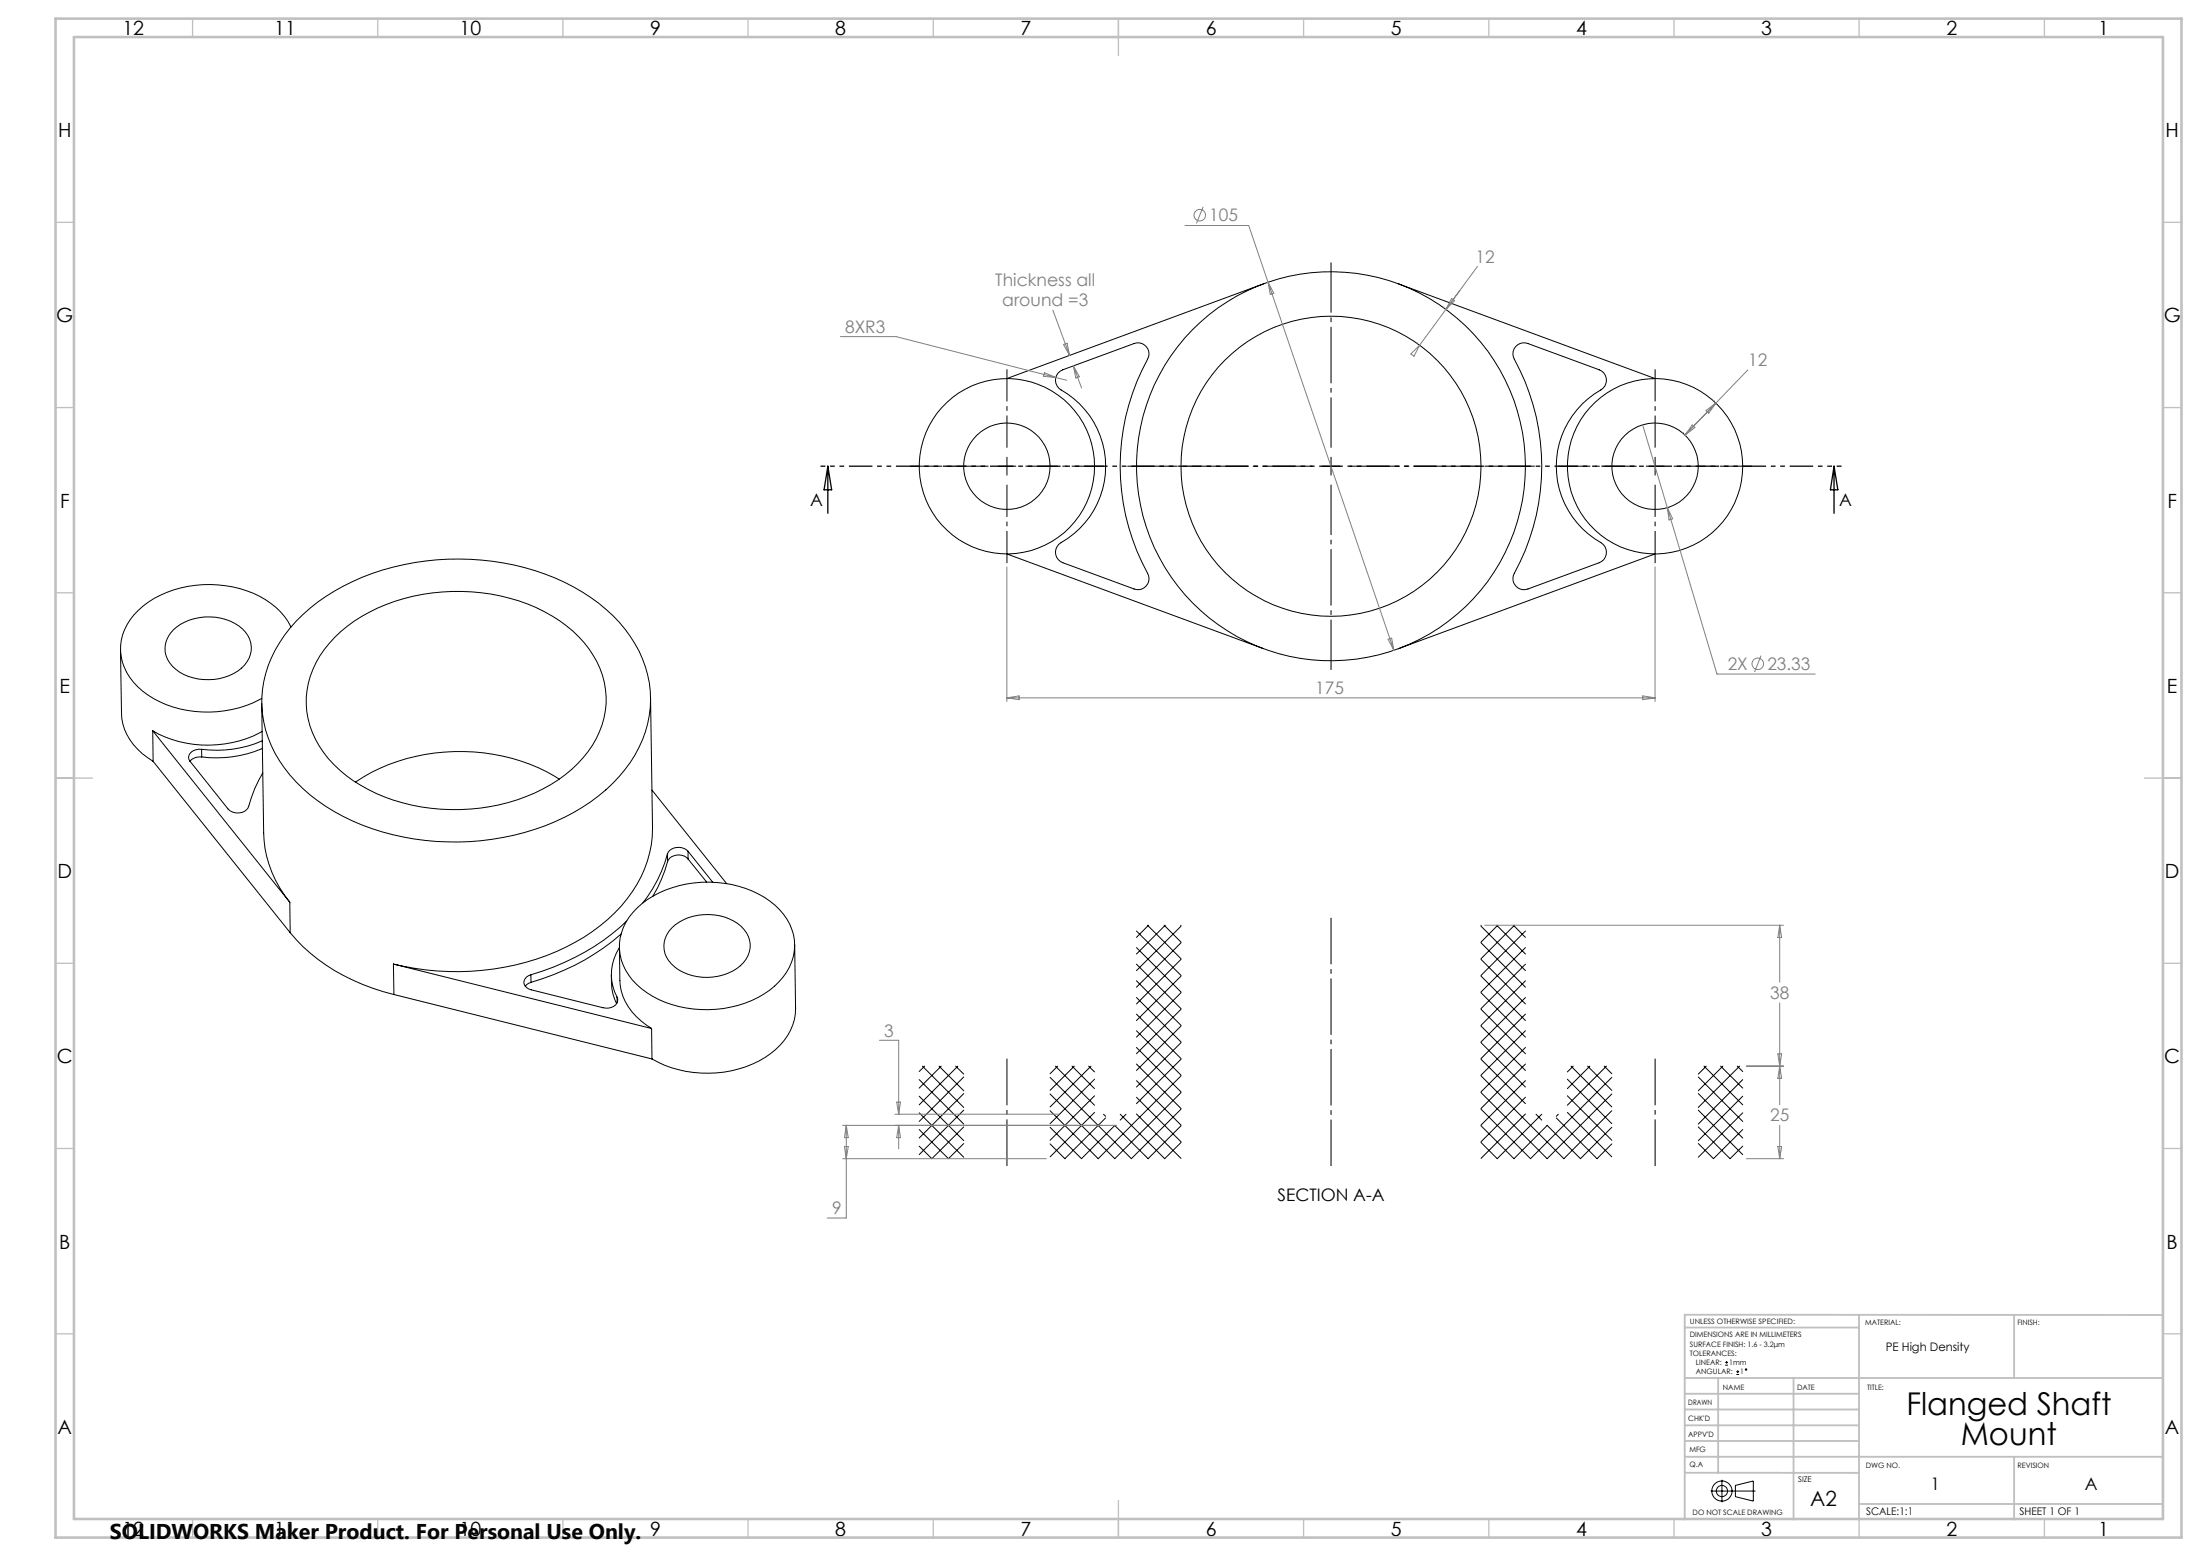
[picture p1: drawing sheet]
<svg xmlns="http://www.w3.org/2000/svg" width="594mm" height="420mm" viewBox="0 0 594 420" stroke-linecap="round" stroke-linejoin="round" font-family="sans-serif">
<g fill="none" stroke="#000" stroke-width=".27">
<path d="M341.2 76.6l-69.3 25.6M377.5 76.6l69.4 25.6M409.2 93.6a2.91 2.91 0 0 1 3.3-.9l19.3 7.1a3 3 0 0 1 1.9 2.6 3 3 0 0 1-1.5 2.9 23.8 23.8 0 0 0 .6 41.6 3 3 0 0 1-1 5l-19.3 7.1a2.99 2.99 0 0 1-3.3-.9 2.99 2.99 0 0 1-.3-3.4 60.4 60.4 0 0 0-.3-58.4 2.86 2.86 0 0 1 .6-2.7zM285.7 100.7l1.2-.9 19.3-7.1a2.98 2.98 0 0 1 3.3 .9 2.98 2.98 0 0 1 .3 3.4 60.4 60.4 0 0 0 .3 58.4 2.99 2.99 0 0 1-3.9 3.6l-19.3-7.1a3 3 0 0 1-1.9-2.6 3 3 0 0 1 1.5-2.8 23.8 23.8 0 0 0-.6-41.7 2.98 2.98 0 0 1-.2-4.1zM271.9 149.5l69.3 25.6M446.9 149.5l-69.4 25.6M32.5 175.3l.3 17.2a15.8 15.8 0 0 0 8.5 13M46.8 170.1a14.5 14.5 0 0 1 18.6-.4 7 7 0 0 1-1.2 11.4 14.7 14.7 0 0 1-17.6-1.2 6.7 6.7 0 0 1 .2-9.8zM78.6 169.2a20.4 20.4 0 0 0-13.9-10.3 30.1 30.1 0 0 0-26 4.7 14.3 14.3 0 0 0-5.6 15.2 18.9 18.9 0 0 0 11.8 11.4 31.2 31.2 0 0 0 25.8-1.7M80 167.6a56.7 56.7 0 0 1 31.9-15.7 67.3 67.3 0 0 1 45.4 7.9 37 37 0 0 1 17.6 22.4 30 30 0 0 1-7.8 27.4 54.9 54.9 0 0 1-31.2 16.4 67.7 67.7 0 0 1-45.7-6.9 38.2 38.2 0 0 1-18.5-22 29.8 29.8 0 0 1 6.7-27.6zM90.4 172a45.2 45.2 0 0 1 29-12.2 49.5 49.5 0 0 1 33.5 9.1 24.9 24.9 0 0 1 10.5 23 26.9 26.9 0 0 1-10.8 17.2 51.3 51.3 0 0 1-41.4 8.2 40 40 0 0 1-23.9-14.2 22.7 22.7 0 0 1 1.6-29.4zM41.2 197.3a30.6 30.6 0 0 0 29.6 .1"/>
<path d="M41.2 197.3l.1 8.2M41.2 197.3l37 46.2M70.7 189.8l.5 35a30.6 30.6 0 0 0 7 18.7M70.8 200a31.4 31.4 0 0 1-16.4 2.3M175.6 188.3l.6 35a31.9 31.9 0 0 1-10.3 23.1 58.9 58.9 0 0 1-35.7 15.5 70.7 70.7 0 0 1-24-1.7M41.3 205.5l37.1 46.3M54.4 202.3a2.91 2.91 0 0 0-3.5 2.2l.4 1 10.3 12.9a3.4 3.4 0 0 0 5.5-.8 35.2 35.2 0 0 1 3.8-9M54.4 202.3l.1 2M54.5 204.3a3.6 3.6 0 0 0-3.2 1.2M70.8 202a31.2 31.2 0 0 1-16.3 2.3M151 210.3a52.4 52.4 0 0 0-50.6-1.9l-4.4 2.7M176 213.3l20.2 25.2"/>
<path d="M180.2 230.5a36.5 36.5 0 0 1-6.6 13.2M180.2 230.5v2.1M180.2 232.6a37.4 37.4 0 0 1-3.9 9.3M185.8 229.8a3.5 3.5 0 0 0-5.6 .7M185.8 231.9a3.4 3.4 0 0 0-5.6 .7M185.8 229.8l6.6 8.3M185.8 231.9l5 6.2M185.8 229.8v2.1M78.2 243.5l.2 8.3M78.4 251.8a51.2 51.2 0 0 0 28 16.6M167.3 255.7l.1 8.9a16 16 0 0 0 8.5 13M167.3 255.8a13 13 0 0 0-.7 13.4"/>
<path d="M167.7 252.1a61.8 61.8 0 0 1-24.3 13.1M169.2 248.7a62.3 62.3 0 0 1-25.9 14.4M172 245.1a29.3 29.3 0 0 1 27.5-5.9 21.2 21.2 0 0 1 13.7 10.2 13.8 13.8 0 0 1-4.1 16.8 29.9 29.9 0 0 1-25.8 5.5 22.1 22.1 0 0 1-14.4-9.8 13.5 13.5 0 0 1 3.1-16.8zM181.5 250.4a14.6 14.6 0 0 1 18.6-.4 7 7 0 0 1-1.2 11.5 14.5 14.5 0 0 1-17.6-1.3 6.7 6.7 0 0 1 .2-9.8zM214.6 255l.2 17.2a15.1 15.1 0 0 1-6.8 12.3 30.4 30.4 0 0 1-32 1.3M306.8 255.8l12.1 12M306.8 251.3l12.1 12M309.8 249.7l9.1 9.1M310.1 249.7l-3.3 3.3M314.3 249.7l4.6 4.6M314.6 249.7l-7.8 7.8M318.8 249.7l.1 .1"/>
<path d="M318.9 250l-12.1 12M318.9 254.5l-12.1 12M318.9 259l-12.1 12M399.9 259l12 12M399.9 254.5l12 12M399.9 250l12 12M399.9 249.7v.1M404.1 249.7l7.8 7.8M404.4 249.7l-4.5 4.6M408.6 249.7l3.3 3.3M408.9 249.7l-9 9.1M411.9 251.3l-12 12"/>
<path d="M411.9 255.8l-12 12M106.2 260.2l.2 8.2M106.2 260.2l69.7 17.4M106.4 268.4l69.6 17.4M143.3 263.1a2.03 2.03 0 0 0-1.9 2.1 2.03 2.03 0 0 0 2 2l19.4 4.8a2.88 2.88 0 0 0 4-2.3l-.2-.5M143.3 263.1l.1 2.1M143.4 265.2l-.7 .2-.9 .8M165.1 263.2v2.1a12.6 12.6 0 0 0 1.4 5.6M166.6 269.2v1.5M175.9 277.6l.1 8.2M306.8 278.2l12.1 12M306.8 273.7l12.1 12"/>
<path d="M306.8 269.3l12.1 12M306.8 264.7l12.1 12.1M306.8 260.3l12.1 12M318.9 263.5l-12.1 12M318.9 268l-12.1 11.9M318.9 272.4l-12.1 12M318.9 276.9l-12.1 12M399.9 276.9l12 12M399.9 272.4l12 12M399.9 268l12 11.9M399.9 263.5l12 12M411.9 260.3l-12 12"/>
<path d="M411.9 264.7l-12 12.1M411.9 269.3l-12 12M411.9 273.7l-12 12M411.9 278.2l-12 12M248.2 295.9l12 12M248.2 291.4l12 12M249.1 287.8l11.1 11.1M249.7 287.8l-1.5 1.4M253.5 287.8l6.7 6.6M254.1 287.8l-5.9 5.9M258 287.8l2.2 2.1M258.6 287.8l-10.4 10.4"/>
<path d="M260.2 290.7l-12 12M260.2 295.2l-12 12M260.2 299.7l-12 12M283.5 290.8l22 22 13.4-13.4M285 287.8l10.5 10.5M285.6 287.8l-2.1 2M289.5 287.8l6 6M290.1 287.8l-6.6 6.5M293.9 287.8l1.6 1.5M294.6 287.8l-11.1 11M295.5 291.3l-12 12M295.5 295.8l-12 12"/>
<path d="M306.8 296.2l12.1 12M306.8 291.7l12.1 12M306.8 287.2l12.1 12M306.8 282.7l12.1 12M318.9 281.4l-12.1 12M318.9 285.9l-12.1 12M318.9 290.4l-22.4 22.4-13-13M318.9 294.9l-17.9 17.9-17.5-17.5M399.9 294.9l17.8 17.9 17.5-17.5M399.9 290.4l22.3 22.4 13-13M399.9 285.9l12 12M399.9 281.4l12 12"/>
<path d="M411.9 282.7l-12 12M411.9 287.2l-12 12M411.9 291.7l-12 12M411.9 296.2l-12 12M423.2 295.8l12 12M423.2 291.3l12 12M424.2 287.8l11 11M424.8 287.8l-1.6 1.5M428.7 287.8l6.5 6.5M429.3 287.8l-6.1 6M433.1 287.8l2.1 2M433.7 287.8l-10.5 10.5"/>
<path d="M435.2 290.8l-22 22-13.3-13.4M458.5 299.7l12 12M458.5 295.2l12 12M458.5 290.7l12 12M460.1 287.8l10.4 10.4M460.7 287.8l-2.2 2.1M464.6 287.8l5.9 5.9M465.2 287.8l-6.7 6.6M469.1 287.8l1.4 1.4M469.7 287.8l-11.2 11.1M470.5 291.4l-12 12M470.5 295.9l-12 12"/>
<path d="M248.2 304.9l7.9 7.9 4.1-4.1M248.2 300.4l12 12M260.2 304.2l-8.6 8.6-3.4-3.4M295.5 300.3l-12 12M298 300.8l.5 .5M298.5 301.7l-11 11.1-4-4M301 303.8l9 9 8.9-8.9M301 303.8l-9 9-8.5-8.5M302.5 300.8l12 12 4.4-4.4M304 300.8l-1.6 1.5M306.8 300.7l12.1 12M399.9 303.9l8.9 8.9 9-9 8.9 9 8.5-8.5"/>
<path d="M411.9 300.7l-12 12M414.7 300.8l1.6 1.5M416.3 300.8l-12.1 12-4.3-4.4M420.2 301.7l11 11.1 4-4M420.8 300.8l-.6 .5M423.2 300.3l12 12M458.5 304.2l8.6 8.6 3.4-3.4M470.5 300.4l-12 12M470.5 304.9l-7.9 7.9-4.1-4.1M465.8 368.5h.7M465.8 367.8h.7M466.2 367.4v.7"/>
<path d="M468.8 371h.7M468.8 370.3h.7M469.2 369.9v.7M464.9 399.4v6.1M461.9 402.5h12.1M468.6 400.9l4.8-1.1v5.4l-4.8-1.2z"/>
<circle cx="271.9" cy="125.9" r="23.7"/>
<circle cx="271.9" cy="125.9" r="11.7"/>
<circle cx="359.4" cy="125.8" r="52.5"/>
<circle cx="359.4" cy="125.9" r="40.5"/>
<circle cx="446.9" cy="125.8" r="23.7"/>
<circle cx="446.9" cy="125.9" r="11.7"/>
<circle cx="471.4" cy="369.7" r=".19"/>
<circle cx="464.9" cy="402.5" r="2.73"/>
<circle cx="464.9" cy="402.5" r="1.52"/>
</g>
<g fill="none" stroke="#808080" stroke-width=".27">
<path d="M324.8 55.9l-1.8 4.4M319.9 60.9h17.2l5.3 15.3M342.4 76.2l33.9 99.3M342.4 76.2l1.5 2.9-.9 .4zM394.2 78.4l-3.8 5.1M398.9 71.9l-15.6 21.3M226.9 90.9h15l46.1 11.7M284.3 83.7l4.5 12.2M287.2 93l.9-.3 .7 3.2zM289.8 98.8l2.2 5.9M289.8 98.8l1.6 2.9-.9 .3zM382.5 92.6h.1"/>
<path d="M383.3 93.2l-1.5 2.9-.9-.6zM389.6 82.9h.1M391.9 80.6l.8 .6-2.3 2.3zM471.9 99.9l-17 17.6M282 100.6l3.1 1.3-3.4-.3zM443.5 114.7l20.1 67.2h26.5M454.2 116.8h.1M456.9 114.7l.7 .7-2.7 2.1zM460.6 110.8l2.7-2-1.9 2.7zM462.6 108.1h.1M450.2 137l1.4 3-1 .4zM271.9 153v36.4"/>
<path d="M446.9 153v36.4M374.8 172.6l.9-.4 .6 3.3zM475.5 177l-1.8 4.4M271.9 188.4h175M271.9 188.4l3.3-.6v1.1zM443.5 187.8l3.4 .6-3.4 .5zM400.9 249.7h80.6M480.5 249.7v15.4M480.5 249.7l.5 3.4h-1zM480.5 270.7v27.5M237.5 280.8h5.1v20M242.1 297.5h1l-.5 3.3z"/>
<path d="M471.5 287.8h10M480 284.5h1l-.5 3.3zM480.5 287.8l.5 3.3h-1zM227.5 312.8h55M227.5 303.8h73.9M228 309.5h1l-.5 3.3zM228.5 303.8l.5 3.3h-1zM228.5 303.8v25h-5.2M241.6 300.8h44.3M242.6 303.8v6.3M242.6 303.8l.5 3.3h-1zM471.5 312.8h10"/>
<path d="M480 309.5h1l-.5 3.3zM480.5 303.7v9.1"/>
<circle cx="324" cy="58.1" r="1.55"/>
<circle cx="474.6" cy="179.2" r="1.55"/>
</g>
<path d="M271.9 125.8v-2.5M271.9 125.8h-2.5M271.9 125.8v2.5M271.9 125.8h2.5M359.4 125.8v-2.5M359.4 125.8h-2.5M359.4 125.8v2.5M359.4 125.8h2.5M446.9 125.8v-2.5M446.9 125.8h-2.5M446.9 125.8v2.5M446.9 125.8h2.5" fill="none" stroke="#000" stroke-width=".27" stroke-dasharray="15.2 1.3 1.3 1.3" stroke-linecap="butt"/>
<path d="M354.4 125.8h-50M359.4 120.8v-50M359.4 130.8v50M364.4 125.8h50" fill="none" stroke="#000" stroke-width=".27" stroke-dasharray="15.2 1.3 1.3 1.3" stroke-dashoffset="1.7" stroke-linecap="butt"/>
<path d="M266.9 125.8h-21.2M271.9 120.8v-21.1M271.9 130.8v21.2M276.9 125.8h21.1M441.9 125.8h-21.2M446.9 120.8v-21.1M446.9 130.8v21.2M451.9 125.8h21.1" fill="none" stroke="#000" stroke-width=".27" stroke-dasharray="15.2 1.3 1.3 1.3" stroke-dashoffset="6.6" stroke-linecap="butt"/>
<path d="M359.4 314.7v-67" fill="none" stroke="#000" stroke-width=".27" stroke-dasharray="15.2 1.3 1.3 1.3" stroke-dashoffset="2.7" stroke-linecap="butt"/>
<path d="M446.9 285.7v29M271.9 314.7v-29" fill="none" stroke="#000" stroke-width=".27" stroke-dasharray="15.2 1.3 1.3 1.3" stroke-dashoffset="2.6" stroke-linecap="butt"/>
<path d="M497.2 125.8h-275.7" fill="none" stroke="#000" stroke-width=".35" stroke-dasharray="6.3 1.3 1.3 1.3 1.3 1.3" stroke-dashoffset="5" stroke-linecap="butt"/>
<path d="M223.5 125.9l1 6.3h-2zM223.5 125.9v12.7M495.2 125.9v12.7M495.2 125.9l1 6.3h-2z" fill="none" stroke="#000" stroke-width=".35"/>
<g fill="none" stroke="#c0c0c0" stroke-width=".35">
<path d="M52 5v5M102 5v5M152 5v5M202 5v5M252 5v5M302 5v10M352 5v5M402 5v5M452 5v5M502 5v5M552 5v5M15 60h5"/>
<path d="M584 60h5M15 110h5M584 110h5M15 160h5M584 160h5M15 210h10M579 210h10M15 260h5M584 260h5M15 310h5M584 310h5M15 360h5"/>
<path d="M584 360h5M52 410v5M102 410v5M152 410v5M202 410v5M252 410v5M302 405v10M352 410v5M402 410v5M452 410v5M502 410v5M552 410v5"/>
</g>
<g fill="none" stroke="#c0c0c0" stroke-width=".5">
<path d="M454.9 358.3h47M501.9 354.9v55.3M543.8 354.9v17.1M584 354.9h-129.1v55.3M454.9 372h129.1M454.9 376.2h47M463.9 372v25.5M484.3 372v38.2M454.9 389h47M454.9 384.7h47M454.9 380.5h47M454.9 397.5l47 .1"/>
<path d="M454.9 393.2h129.1M543.8 393.3v16.9M501.9 406h82.1"/>
</g>
<path d="M15 5h574v410h-574zM20 10h564v400h-564z" fill="none" stroke="#c0c0c0" stroke-width=".7"/>
<g font-size="8.5">
<text x="514.7" y="381.9">Flanged Shaft</text>
<text x="529.4" y="390.1">Mount</text>
</g>
<text font-size="5.8" x="29.7" y="415.3">SOLIDWORKS Maker Product. For Personal Use Only. 9</text>
<text font-size="5.6" x="488.7" y="406.4">A2</text>
<g font-size="5.3">
<text x="33.1" y="9.5">12</text>
<text x="74.1" y="9.5">11</text>
<text x="124.1" y="9.5">10</text>
<text x="175.5" y="9.5">9</text>
<text x="225.5" y="9.5">8</text>
<text x="275.5" y="9.5">7</text>
<text x="325.5" y="9.5">6</text>
<text x="375.5" y="9.5">5</text>
<text x="425.5" y="9.5">4</text>
<text x="475.5" y="9.5">3</text>
<text x="525.5" y="9.5">2</text>
<text x="566.5" y="9.5">1</text>
<text x="15.7" y="37">H</text>
<text x="584.7" y="37">H</text>
<text x="15.2" y="87">G</text>
<text x="584.2" y="87">G</text>
<text x="16.2" y="137">F</text>
<text x="585.2" y="137">F</text>
<text x="16.1" y="187">E</text>
<text x="585.1" y="187">E</text>
<text x="15.5" y="237">D</text>
<text x="584.5" y="237">D</text>
<text x="15.4" y="287">C</text>
<text x="584.4" y="287">C</text>
<text x="16" y="337">B</text>
<text x="585" y="337">B</text>
<text x="15.5" y="387">A</text>
<text x="584.5" y="387">A</text>
<text x="33.1" y="414.5">12</text>
<text x="74.1" y="414.5">11</text>
<text x="124.1" y="414.5">10</text>
<text x="225.5" y="414.5">8</text>
<text x="275.5" y="414.5">7</text>
<text x="325.5" y="414.5">6</text>
<text x="375.5" y="414.5">5</text>
<text x="425.5" y="414.5">4</text>
<text x="475.5" y="414.5">3</text>
<text x="525.5" y="414.5">2</text>
<text x="566.5" y="414.5">1</text>
</g>
<g font-size="4.7" fill="#808080">
<text x="326.5" y="59.8">105</text>
<text x="398.4" y="70.9">12</text>
<text x="268.7" y="77.1">Thickness all</text>
<text x="270.6" y="82.7">around =3</text>
<text x="228.2" y="89.8">8XR3</text>
<text x="472" y="98.8">12</text>
<text x="466.5" y="180.9">2X</text>
<text x="477.2" y="180.9">23.33</text>
<text x="355.1" y="187.3">175</text>
<text x="478" y="269.7">38</text>
<text x="238.8" y="279.8">3</text>
<text x="478" y="302.7">25</text>
<text x="224.6" y="327.7">9</text>
</g>
<g font-size="4.7">
<text x="218.7" y="136.5">A</text>
<text x="496.6" y="136.5">A</text>
<text x="344.9" y="324.3">SECTION A-A</text>
<text x="521.3" y="402.2">1</text>
<text x="562.9" y="402.2">A</text>
</g>
<text font-size="3.2" x="509.2" y="364.6">PE High Density</text>
<g font-size="2.8">
<text x="503.8" y="408.9">SCALE:1:1</text>
<text x="545.3" y="408.9">SHEET 1 OF 1</text>
</g>
<text font-size="2.1" x="485.5" y="400.2">SIZE</text>
<g font-size="2">
<text x="456.3" y="357.3">UNLESS OTHERWISE SPECIFIED:</text>
<text x="503.6" y="357.7">MATERIAL:</text>
<text x="544.7" y="357.7">FINISH:</text>
<text x="456.3" y="361">DIMENSIONS ARE IN MILLIMETERS</text>
<text x="456.3" y="363.5">SURFACE FINISH: 1.6 - 3.2μm</text>
<text x="456.3" y="366">TOLERANCES:</text>
<text x="457.9" y="368.5">LINEAR:</text>
<text x="457.9" y="371">ANGULAR:</text>
<text x="466.8" y="368.5">1mm</text>
<text x="469.8" y="371">1</text>
<text x="465.2" y="375.1">NAME</text>
<text x="485.2" y="375.1">DATE</text>
<text x="504.1" y="375.1">TITLE:</text>
<text x="455.8" y="383.5">CHK'D</text>
<text x="455.8" y="379.1">DRAWN</text>
<text x="455.8" y="387.8">APPV'D</text>
<text x="456.2" y="391.9">MFG</text>
<text x="456.2" y="396.1">Q.A</text>
<text x="503.8" y="396.3">DWG NO.</text>
<text x="544.7" y="396.3">REVISION</text>
<text x="457" y="408.9">DO NOT SCALE DRAWING</text>
</g>
</svg>
